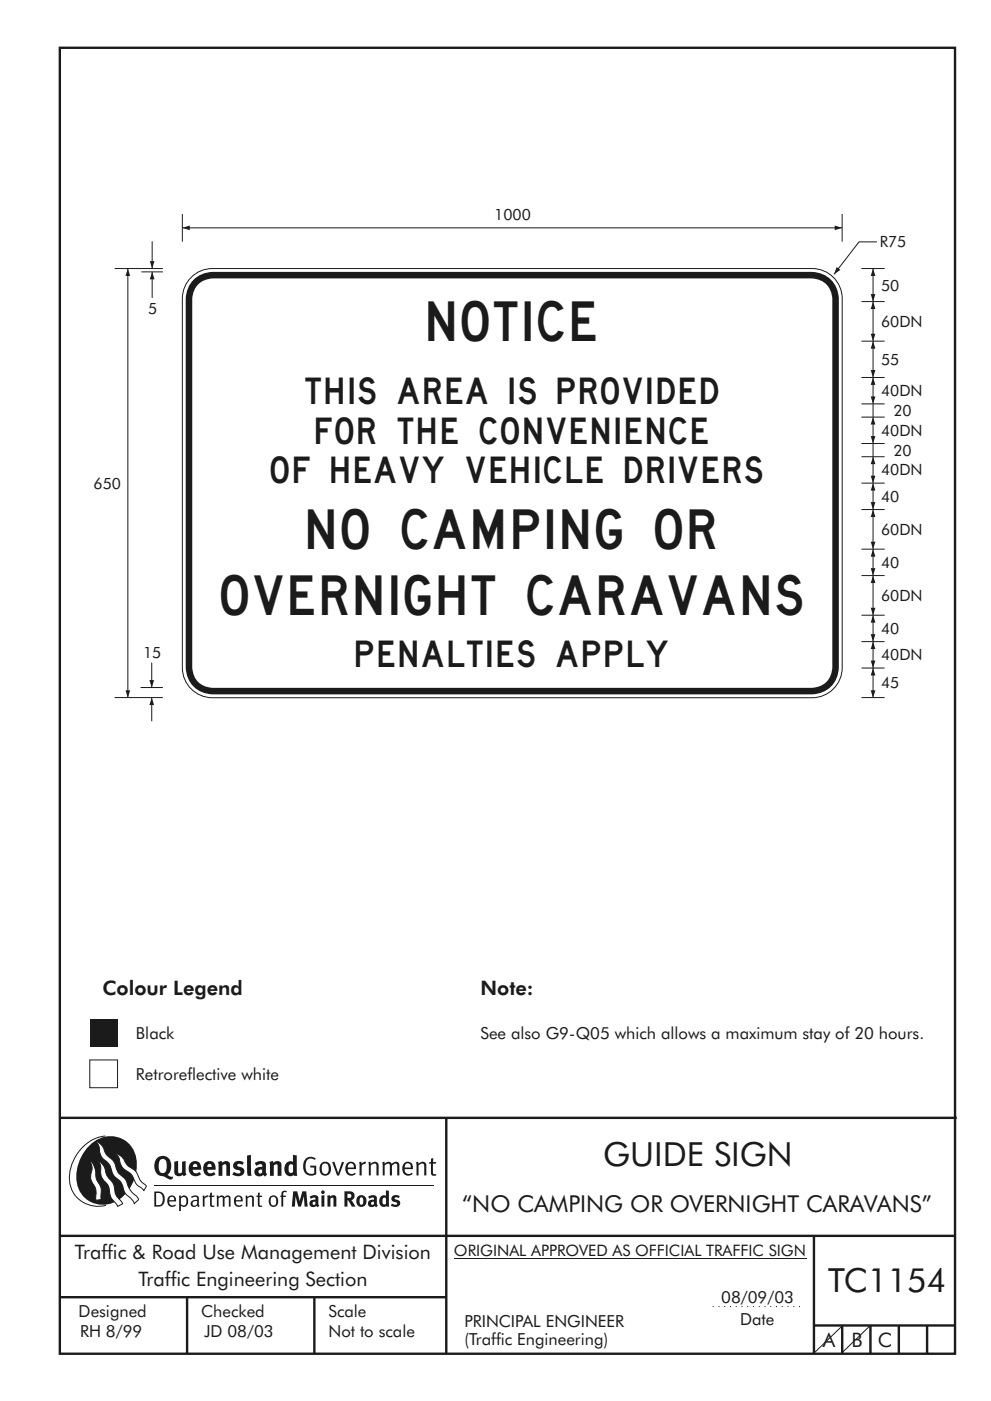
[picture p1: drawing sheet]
<svg xmlns="http://www.w3.org/2000/svg" width="210mm" height="297mm" viewBox="0 0 210 297" stroke-linecap="round" stroke-linejoin="round" font-family="sans-serif">
<g fill="none" stroke="#1f1a17" stroke-width=".51">
<path d="M12.7 10.1h189.9v276.9h-189.9zM12.7 237h190.3M94.7 236.9v50.1M12.7 262h190M12.7 275h82M39.7 275v12M66.7 275v12M172.7 262v25M172.7 281h30M178.7 281v6M184.7 281v6M190.7 281v6"/>
<path d="M196.7 281v6"/>
</g>
<path d="M151.2 277h18.8" fill="none" stroke="#1f1a17" stroke-width=".21" stroke-dasharray=".2 1" stroke-linecap="butt"/>
<path d="M19 216.2h5.9v5.9h-5.9z" fill="#1f1a17"/>
<path d="M19 224.7h5.9v5.9h-5.9z" fill-rule="evenodd" fill="#fff" stroke="#1f1a17" stroke-width=".21"/>
<path d="M96.3 266.7h74.7" fill="none" stroke="#1f1a17" stroke-width=".21"/>
<g fill="#1f1a17">
<path d="M64.9 245.6a1.61 1.61 0 0 1 2.1 .1l-.2 .2a1.17 1.17 0 0 0-1.4-.1 1.17 1.17 0 0 0-.6 1.2 1.42 1.42 0 0 0 1.2 1.9l.7-.2v-1.2h-.8l-.1-.4h1.3v1.9a1.82 1.82 0 0 1-2.2-.1 1.82 1.82 0 0 1-.6-2.1l.2-.7z" fill-rule="evenodd"/>
<path d="M68.2 246.6a1.77 1.77 0 0 0 .4 2.6 1.39 1.39 0 0 0 1.4-.5 1.39 1.39 0 0 0 .2-1.5 1.19 1.19 0 0 0-2-.6zM68.5 246.8a.83 .83 0 0 1 1 .1 .83 .83 0 0 1 .2 1 .75 .75 0 0 1-.6 1 .75 .75 0 0 1-.8-.8v-.9z" fill-rule="evenodd"/>
<path d="M70.5 246.4l.4-.1 .8 2.4 .8-2.3h.5l-1.1 2.8h-.4z" fill-rule="evenodd"/>
<path d="M73.6 246.7a1.74 1.74 0 0 0 .5 2.5h.9l.5-.3-.2-.3a.89 .89 0 0 1-1.1 .2 .89 .89 0 0 1-.4-.9h1.7a1.15 1.15 0 0 0-.4-1.4 1.15 1.15 0 0 0-1.5 .2zM74 246.9a.67 .67 0 0 1 .8-.1 .67 .67 0 0 1 .3 .7h-1.3z" fill-rule="evenodd"/>
<path d="M76.2 246.4l.4-.1 .1 .5 .5-.4 .5-.1-.2 .5a.61 .61 0 0 0-.8 .6v1.8h-.4z" fill-rule="evenodd"/>
<path d="M78.1 246.4l.5-.1 .1 .5a.89 .89 0 0 1 .9-.5 .89 .89 0 0 1 .7 .8v2.1h-.4v-2.1l-.1-.3-.3-.1-.8 .4v2.1h-.4z" fill-rule="evenodd"/>
<path d="M81.1 246.4l.4-.1 .1 .4a.83 .83 0 0 1 .8-.4 .83 .83 0 0 1 .7 .5 .86 .86 0 0 1 .9-.5 .86 .86 0 0 1 .7 .8v2.1h-.4l-.1-2.3a.5 .5 0 0 0-.8 0l-.2 .2v2.1h-.5v-2.2l-.4-.3-.7 .4v2.1h-.4z" fill-rule="evenodd"/>
<path d="M85.7 246.7a1.74 1.74 0 0 0 .5 2.5h.9l.5-.3-.2-.3a.89 .89 0 0 1-1.1 .2 .89 .89 0 0 1-.4-.9h1.7a1.15 1.15 0 0 0-.5-1.4 1.15 1.15 0 0 0-1.4 .2zM86 246.9a.67 .67 0 0 1 .9-.1 .67 .67 0 0 1 .3 .7h-1.3z" fill-rule="evenodd"/>
<path d="M88.3 246.4l.4-.1 .1 .5a.89 .89 0 0 1 .9-.5 .89 .89 0 0 1 .7 .8v2.1h-.4v-2.1l-.1-.3-.3-.1-.8 .4v2.1h-.4z" fill-rule="evenodd"/>
<path d="M91.5 245.7l.4-.2v.9h.7l-.2 .3h-.5v2.1l.1 .1h.5l.1 .3a.71 .71 0 0 1-1.2-.5v-2h-.3v-.3h.3z" fill-rule="evenodd"/>
<path d="M37 246.3l.8-.2v2a.46 .46 0 0 0 .2 .7 .46 .46 0 0 0 .6-.3v-2.2l.8-.1v2.3l.2 .6-.6 .3-.2-.3a1.03 1.03 0 0 1-1.2 .2 1.03 1.03 0 0 1-.6-1z" fill-rule="evenodd"/>
<path d="M40.4 246.6a1.64 1.64 0 0 0 0 2.3 1.64 1.64 0 0 0 2.3 .1l-.4-.5a.78 .78 0 0 1-.9 .3 .78 .78 0 0 1-.5-.8h1.8a1.37 1.37 0 0 0-.6-1.6 1.37 1.37 0 0 0-1.7 .2zM41 246.9a.48 .48 0 0 1 .7-.1 .48 .48 0 0 1 .2 .6h-1z" fill-rule="evenodd"/>
<path d="M43.5 246.6a1.65 1.65 0 0 0-.2 2 1.65 1.65 0 0 0 1.9 .7l.5-.3-.3-.5a.78 .78 0 0 1-.9 .3 .78 .78 0 0 1-.5-.8h1.8a1.37 1.37 0 0 0-.6-1.6 1.37 1.37 0 0 0-1.7 .2zM44.1 246.9a.48 .48 0 0 1 .6-.1 .48 .48 0 0 1 .2 .6h-.9z" fill-rule="evenodd"/>
<path d="M46.3 246.4l.7-.3 .1 .4a.95 .95 0 0 1 1-.3 .95 .95 0 0 1 .7 .9v2.2h-.8v-2.3l-.3-.2-.5 .3v2.2h-.8z" fill-rule="evenodd"/>
<path d="M49.7 246.5a1.73 1.73 0 0 1 2-.1l-.2 .6-.6-.2a.42 .42 0 0 0-.6 .3l.2 .2a1.23 1.23 0 0 1 1.4 1 1.47 1.47 0 0 1-2.3 .9l-.3-.1 .3-.6 .7 .3a.47 .47 0 0 0 .7-.3 .87 .87 0 0 0-1-.6l-.4-.2-.1-.4z" fill-rule="evenodd"/>
<path d="M54.1 246.6l.3 .6 .3-.2a.62 .62 0 0 1 .9 0v.4a1.21 1.21 0 0 0-1.3 .3 1.21 1.21 0 0 0-.2 1.4 1.19 1.19 0 0 0 1.7 0l.5 .3 .4-.4-.3-.4v-1.3a.96 .96 0 0 0-1.3-1.1zM55 248.1l.6-.1v.6a.43 .43 0 0 1-.6 .1 .43 .43 0 0 1 0-.6z" fill-rule="evenodd"/>
<path d="M57.2 246.4l.7-.3 .1 .4a.95 .95 0 0 1 1-.3 .95 .95 0 0 1 .7 .9v2.2h-.8v-2.3l-.3-.2-.5 .3v2.2h-.8z" fill-rule="evenodd"/>
<path d="M62.2 244.8v1.6a1.29 1.29 0 0 0-1.4 .1 1.29 1.29 0 0 0-.5 1.3 1.24 1.24 0 0 0 .5 1.4 1.24 1.24 0 0 0 1.5-.1l.1 .2h.7l-.1-4.3zM61.5 246.9h.4l.3 .1v1.5l-.3 .2a.48 .48 0 0 1-.6-.5 1.52 1.52 0 0 1 .2-1.3z" fill-rule="evenodd"/>
<path d="M52.4 245l.8-.2 .2 4.5h-.8l-.1-.2z" fill-rule="evenodd"/>
</g>
<path d="M22.4 240.9a9 9 0 0 0-7.4 10.8 6.2 6.2 0 0 0 7.5 3.9M32.7 251.4h59.4" fill="none" stroke="#1f1a17" stroke-width=".21"/>
<path d="M19.1 242.7a5.7 5.7 0 0 1 6.5-1.4 5.7 5.7 0 0 1 3.4 5.7 8.6 8.6 0 0 1-6.2 8.4 5.7 5.7 0 0 1-6.5-7.1 9.9 9.9 0 0 1 2.8-5.6z" fill-rule="evenodd" fill="#1f1a17"/>
<path d="M24.4 244.6a3.1 3.1 0 0 1 2.3 2.1l.8 .8a3.2 3.2 0 0 1 2 2.3l.4 .7 1.2 1-.6 .9-.2-.3a3.5 3.5 0 0 1-1.9-2 3.8 3.8 0 0 0-2.1-2.2 3.5 3.5 0 0 1-1-2.3zM20.4 242a3.4 3.4 0 0 1 1.9 2.4l.7 .9a3.3 3.3 0 0 1 1.7 2.5 4.4 4.4 0 0 0 1.7 2l.3 .3a6.1 6.1 0 0 0 2.5 3.7l.2 .5-.9 .9a6.1 6.1 0 0 0-1.9-2.2l-.4-.7a3.6 3.6 0 0 0-1.9-2.8l-.6-1.1a3.6 3.6 0 0 0-1.9-2.8 3.7 3.7 0 0 1-.8-2.4zM21 246.2a3.4 3.4 0 0 1 1.5 2.7l.6 .9a3.8 3.8 0 0 1 1.4 3.1l.3 .8 1.2 1.5-1 .6-.5-.8a3.2 3.2 0 0 1-1.3-2.8 4.3 4.3 0 0 0-1.4-2.2 4.7 4.7 0 0 1-.5-2.9zM19.2 246.1a5.1 5.1 0 0 1 1.2 3.7l.3 .7a3.1 3.1 0 0 1 .7 3l.1 .8-1.1 .2-.1-.8a3.5 3.5 0 0 0-.9-3.2 3.6 3.6 0 0 1 .1-2.6z" fill-rule="evenodd" fill="#fff" stroke="#1f1a17" stroke-width=".21"/>
<g fill="#1f1a17">
<path d="M33.4 245.5a2.51 2.51 0 0 0 .4 3.7l.8 .2a2.78 2.78 0 0 0 2 .6l.2-.5h-.6l-.7-.4a2.56 2.56 0 0 0 0-3.8 1.83 1.83 0 0 0-2.1 .2zM34 245.9a.87 .87 0 0 1 1 0 .87 .87 0 0 1 .4 .9v.4a1.17 1.17 0 0 1-.9 1.5h-.3a2.38 2.38 0 0 1-.2-2.8z" fill-rule="evenodd"/>
<path d="M33.1 252.9v2.6a1.12 1.12 0 0 0 1.2-.3 1.12 1.12 0 0 0 .2-1.1l-.1-.6-.3-.4zM32.7 252.6h1.1a1.67 1.67 0 0 1 1.2 1.7 1.67 1.67 0 0 1-1.3 1.5h-1zM36.1 253.9l-.2 .6h1.1a.55 .55 0 0 0-.3-.7 .55 .55 0 0 0-.6 .1zM35.8 253.8a.95 .95 0 0 1 1.2-.2 .95 .95 0 0 1 .4 1.1h-1.5a.72 .72 0 0 0 .4 .8 .72 .72 0 0 0 .9-.1l.1 .2a1.15 1.15 0 0 1-1.5 0 1.15 1.15 0 0 1-.2-1.5zM38.4 254.1v1.2a.7 .7 0 0 0 .9 .1 .7 .7 0 0 0 .2-.9 .61 .61 0 0 0-.4-.7 .61 .61 0 0 0-.7 .3zM38 253.5l.3-.1 .1 .4a.95 .95 0 0 1 1.2-.1 .95 .95 0 0 1 .3 1.1 .92 .92 0 0 1-.5 1 .92 .92 0 0 1-1-.2v1.1l-.4 .1zM40.9 254.9a.5 .5 0 0 0 .2 .7 .5 .5 0 0 0 .7-.3v-.7zM40.5 253.8a1 1 0 0 1 1.7 .2v1.4l.2 .3-.2 .2-.3-.3a.78 .78 0 0 1-1.4-.1 .78 .78 0 0 1 .8-1.1h.5a.58 .58 0 0 0-.3-.7 .58 .58 0 0 0-.7 .3zM43 253.5l.3-.1 .1 .4 .3-.3h.5l-.2 .3a.52 .52 0 0 0-.6 .6v1.4h-.4zM44.6 252.9l.4-.1-.1 .7h.6l-.1 .3h-.5v1.5a.35 .35 0 0 0 .6 .3v.2a.57 .57 0 0 1-.6 .1 .57 .57 0 0 1-.3-.5v-1.6h-.3v-.3h.3zM45.9 253.5l.4-.1 .1 .4 .2-.2a.64 .64 0 0 1 1 .2 .7 .7 0 0 1 .8-.4 .7 .7 0 0 1 .5 .7v1.7h-.4v-1.7l-.2-.3-.7 .3v1.7h-.3v-1.6a.38 .38 0 0 0-.3-.5 .38 .38 0 0 0-.5 .3l-.1 .1v1.7h-.4zM50.2 253.9l-.2 .6h1.1a.55 .55 0 0 0-.2-.7 .55 .55 0 0 0-.7 .1zM49.9 253.8a.95 .95 0 0 1 1.2-.2 .95 .95 0 0 1 .4 1.1h-1.5a.72 .72 0 0 0 .4 .8 .72 .72 0 0 0 .9-.1l.1 .2a1.15 1.15 0 0 1-1.5 0 1.15 1.15 0 0 1-.2-1.5zM52.1 253.5l.3-.1 .1 .4a.72 .72 0 0 1 .8-.4 .72 .72 0 0 1 .6 .7v1.7h-.4v-1.5a.45 .45 0 0 0-.3-.6 .45 .45 0 0 0-.5 .3l-.2 .1v1.7h-.3zM54.7 252.9l.4-.1v.7h.6l-.1 .3h-.5v1.5a.35 .35 0 0 0 .5 .3v.2a.57 .57 0 0 1-.6 .1 .57 .57 0 0 1-.3-.5v-1.6h-.3v-.3h.3zM57.6 253.9l-.2 .7a.65 .65 0 0 0 .3 .9 .65 .65 0 0 0 .8-.3l.1-.1a.93 .93 0 0 0-.7-1.4zM57.3 253.8a1.12 1.12 0 0 1 1.4 0 1.12 1.12 0 0 1 .2 1.4 1.01 1.01 0 0 1-1.2 .7 1.01 1.01 0 0 1-.7-1.2zM59.9 252.6l.5-.2 .5 .2-.2 .2-.3-.1-.3 .2v.6h.6l-.1 .3h-.5v2h-.4v-2h-.2v-.3h.2zM62.2 252.6l-.3 3.2h.7l.1-2.2 .6 2.2h.5l.7-2.2 .1 2.2h.7l-.3-3.2h-.9l-.5 2.1-.5-2.1zM65.7 253.7l.3 .5a.51 .51 0 0 1 .5-.3 .51 .51 0 0 1 .4 .4v.1a.88 .88 0 0 0-1.1 .3 .88 .88 0 0 0 .2 1.1 .9 .9 0 0 0 1.1-.1l.3 .3 .4-.4-.3-.3v-1.1a.87 .87 0 0 0-.4-.8 .87 .87 0 0 0-1 .1zM66.4 254.9l.5-.1v.5l-.1 .1h-.3l-.2-.1zM68.2 253.5v2.3h.6v-2.4zM68.1 252.8a.4 .4 0 0 0 .8 0 .4 .4 0 0 0-.8 0zM69.4 253.5l.1 2.3h.6v-1.7a.33 .33 0 0 1 .4-.2 .33 .33 0 0 1 .2 .4v1.5h.7v-1.7a.75 .75 0 0 0-.6-.7 .75 .75 0 0 0-.8 .3v-.3zM73.1 252.6v3.2h.6v-1.3l.3 .2 .7 1.1h.7l-.9-1.4a.94 .94 0 0 0 .7-1 .94 .94 0 0 0-.9-.8zM73.7 253.1a.51 .51 0 0 1 .7 .1 .51 .51 0 0 1-.1 .8h-.6zM75.9 253.7a1.19 1.19 0 0 0-.1 1.8 1.19 1.19 0 0 0 1.7-.1 1.19 1.19 0 0 0 0-1.6 1.19 1.19 0 0 0-1.6-.1zM76.5 253.9h.2a.99 .99 0 0 1 0 1.5 1.06 1.06 0 0 1-.2-1.5zM78.1 253.7l.3 .5a.51 .51 0 0 1 .5-.3 .51 .51 0 0 1 .4 .4v.1a.88 .88 0 0 0-1.1 .3 .88 .88 0 0 0 .2 1.1 .9 .9 0 0 0 1.1-.1l.3 .3 .4-.4-.2-.3v-1.1a.87 .87 0 0 0-.5-.8 .87 .87 0 0 0-1 .1zM78.9 254.9l.4-.1v.5l-.1 .1h-.3l-.2-.1zM81.9 252.4v1.2a1.2 1.2 0 0 0-1.4 .5 1.2 1.2 0 0 0 .2 1.5l.5 .3 .8-.2v.1h.6l-.1-3.3zM81.4 254l.5 .1-.1 1.2a.46 .46 0 0 1-.5 0 .46 .46 0 0 1-.2-.6zM83.3 253.6a.79 .79 0 0 0-.2 1 .79 .79 0 0 0 1 .3 .33 .33 0 0 1 0 .5 .33 .33 0 0 1-.5 0l-.5-.2-.2 .4a1.15 1.15 0 0 0 1.2 .3 1.15 1.15 0 0 0 .8-1 1.49 1.49 0 0 0-1.2-.7 .4 .4 0 0 1 .3-.4 .4 .4 0 0 1 .4 .1l.2 .1 .2-.4a1.47 1.47 0 0 0-1.5 0z" fill-rule="evenodd"/>
</g>
<path d="M178.7 281.1l-5.9 5.7M184.6 281.1l-6 5.7" fill="none" stroke="#1f1a17" stroke-width=".21"/>
<path d="M40.6 58.8a6.4 6.4 0 0 1 4.5-1.9h127.2a6.4 6.4 0 0 1 6.4 6.4v78.3a6.4 6.4 0 0 1-6.4 6.3h-127.2a6.4 6.4 0 0 1-6.4-6.3v-78.3a6.3 6.3 0 0 1 1.9-4.5z" fill-rule="evenodd" fill="#fff" stroke="#1f1a17" stroke-width=".21"/>
<path d="M41.1 59.3a5.9 5.9 0 0 1 4-1.7h127.2a5.7 5.7 0 0 1 5.7 5.7v78.2a5.7 5.7 0 0 1-5.7 5.7h-127.2a5.7 5.7 0 0 1-5.7-5.7v-78.2a6.1 6.1 0 0 1 1.7-4z" fill-rule="evenodd" fill="#1f1a17"/>
<path d="M42.3 60.1a4.8 4.8 0 0 1 2.8-1.1h127.2a4.3 4.3 0 0 1 4.3 4.4v78.1a4.3 4.3 0 0 1-4.3 4.3h-127.2a4.3 4.3 0 0 1-4.3-4.3v-78.1a4.6 4.6 0 0 1 1.5-3.3z" fill-rule="evenodd" fill="#fff"/>
<path d="M38.7 48.3h140" fill="none" stroke="#1f1a17" stroke-width=".21"/>
<g fill="#1f1a17">
<path d="M38.7 48.3l1.6-.5v1z" fill-rule="evenodd"/>
<path d="M177.1 47.8l1.6 .5-1.6 .5z" fill-rule="evenodd"/>
</g>
<path d="M185.2 56.9v7" fill="none" stroke="#1f1a17" stroke-width=".21"/>
<g fill="#1f1a17">
<path d="M185.2 56.9l.5 1.6h-1z" fill-rule="evenodd"/>
<path d="M184.7 62.4h1l-.5 1.5z" fill-rule="evenodd"/>
</g>
<path d="M185.2 63.9v8.4" fill="none" stroke="#1f1a17" stroke-width=".21"/>
<g fill="#1f1a17">
<path d="M185.2 63.9l.5 1.6h-1z" fill-rule="evenodd"/>
<path d="M184.7 70.8h1l-.5 1.5z" fill-rule="evenodd"/>
</g>
<path d="M185.2 141.6v6.3" fill="none" stroke="#1f1a17" stroke-width=".21"/>
<g fill="#1f1a17">
<path d="M185.2 141.6l.5 1.6h-1z" fill-rule="evenodd"/>
<path d="M184.7 146.4h1l-.5 1.5z" fill-rule="evenodd"/>
</g>
<path d="M185.2 116.4v5.6" fill="none" stroke="#1f1a17" stroke-width=".21"/>
<g fill="#1f1a17">
<path d="M184.7 120.5h1l-.5 1.5z" fill-rule="evenodd"/>
<path d="M185.2 116.4l.5 1.6h-1z" fill-rule="evenodd"/>
</g>
<path d="M185.2 122v8.4" fill="none" stroke="#1f1a17" stroke-width=".21"/>
<g fill="#1f1a17">
<path d="M184.7 128.9h1l-.5 1.5z" fill-rule="evenodd"/>
<path d="M185.2 122l.5 1.6h-1z" fill-rule="evenodd"/>
</g>
<path d="M38.7 45.4v5.8M178.7 45.4v5.8M182.8 56.9h4.9M182.8 63.9h4.9M182.8 72.3h4.9M185.2 94v2.8M182.8 116.4h4.9M182.8 122h4.9M182.8 130.4h4.9M185.2 136v5.6M182.8 147.9h4.9M182.8 141.6h4.9" fill="none" stroke="#1f1a17" stroke-width=".21"/>
<g fill="#1f1a17">
<path d="M185.2 136l.5 1.6h-1z" fill-rule="evenodd"/>
<path d="M184.7 140.1h1l-.5 1.5z" fill-rule="evenodd"/>
</g>
<path d="M182.8 136h4.9M185.2 130.4v5.6" fill="none" stroke="#1f1a17" stroke-width=".21"/>
<g fill="#1f1a17">
<path d="M185.2 130.4l.5 1.6h-1z" fill-rule="evenodd"/>
<path d="M184.7 134.5h1l-.5 1.5z" fill-rule="evenodd"/>
</g>
<path d="M185.2 102.4v5.6" fill="none" stroke="#1f1a17" stroke-width=".21"/>
<g fill="#1f1a17">
<path d="M184.7 106.5h1l-.5 1.5z" fill-rule="evenodd"/>
<path d="M185.2 102.4l.5 1.6h-1z" fill-rule="evenodd"/>
</g>
<path d="M185.2 108v8.4" fill="none" stroke="#1f1a17" stroke-width=".21"/>
<g fill="#1f1a17">
<path d="M184.7 114.9h1l-.5 1.5z" fill-rule="evenodd"/>
<path d="M185.2 108l.5 1.6h-1z" fill-rule="evenodd"/>
</g>
<path d="M185.2 96.8v5.6M182.8 102.4h4.9M182.8 108h4.9" fill="none" stroke="#1f1a17" stroke-width=".21"/>
<g fill="#1f1a17">
<path d="M185.2 96.8l.5 1.6h-1z" fill-rule="evenodd"/>
<path d="M184.7 100.9h1l-.5 1.5z" fill-rule="evenodd"/>
</g>
<path d="M182.8 96.8h4.9M182.8 94h4.9M185.2 85.6v8.4" fill="none" stroke="#1f1a17" stroke-width=".21"/>
<g fill="#1f1a17">
<path d="M185.2 88.4l.5 1.6h-1z" fill-rule="evenodd"/>
<path d="M184.7 92.5h1l-.5 1.5z" fill-rule="evenodd"/>
</g>
<path d="M182.8 88.4h4.9M182.8 85.6h4.9M185.2 80v5.6" fill="none" stroke="#1f1a17" stroke-width=".21"/>
<g fill="#1f1a17">
<path d="M185.2 80l.5 1.6h-1z" fill-rule="evenodd"/>
<path d="M184.7 84.1h1l-.5 1.5z" fill-rule="evenodd"/>
</g>
<path d="M185.2 72.3v7.7M182.8 80h4.9" fill="none" stroke="#1f1a17" stroke-width=".21"/>
<g fill="#1f1a17">
<path d="M185.2 72.3l.5 1.6h-1z" fill-rule="evenodd"/>
<path d="M184.7 78.5h1l-.5 1.5z" fill-rule="evenodd"/>
</g>
<path d="M186.1 51.3h-3.8l-5.4 6.9" fill="none" stroke="#1f1a17" stroke-width=".21"/>
<path d="M177.5 56.6l.8 .6-1.4 1z" fill-rule="evenodd" fill="#1f1a17"/>
<path d="M27.1 56.9v91" fill="none" stroke="#1f1a17" stroke-width=".21"/>
<g fill="#1f1a17">
<path d="M26.6 146.4h1l-.5 1.5z" fill-rule="evenodd"/>
<path d="M27.1 56.9l.5 1.6h-1z" fill-rule="evenodd"/>
</g>
<path d="M24.3 56.9h10.3M30 57.6h4.6M24.3 147.9h10.3M29.8 145.8h4.8M32.2 140.5v5.3" fill="none" stroke="#1f1a17" stroke-width=".21"/>
<path d="M31.7 144.2h1l-.5 1.6z" fill-rule="evenodd" fill="#1f1a17"/>
<path d="M32.3 57.6v5.6" fill="none" stroke="#1f1a17" stroke-width=".21"/>
<path d="M32.3 57.6l.5 1.6h-1z" fill-rule="evenodd" fill="#1f1a17"/>
<path d="M32.2 147.9v5" fill="none" stroke="#1f1a17" stroke-width=".21"/>
<path d="M32.2 147.9l.5 1.6h-1z" fill-rule="evenodd" fill="#1f1a17"/>
<path d="M32.3 51.1v5.8" fill="none" stroke="#1f1a17" stroke-width=".21"/>
<path d="M31.8 55.4h1l-.5 1.5z" fill-rule="evenodd" fill="#1f1a17"/>
<g font-size="8.4" fill="#1f1a17">
<text x="90.9" y="72.3">NOTICE</text>
<text x="65.4" y="116.4">NO CAMPING OR</text>
<text x="47" y="130.4">OVERNIGHT CARAVANS</text>
</g>
<g font-size="7.1" fill="#1f1a17">
<text x="128" y="247.3">GUIDE SIGN</text>
<text x="175.7" y="274">TC1154</text>
</g>
<g font-size="5.6" fill="#1f1a17">
<text x="64.8" y="85.6">THIS AREA IS PROVIDED</text>
<text x="67.1" y="94">FOR THE CONVENIENCE</text>
<text x="57.5" y="102.4">OF HEAVY VEHICLE DRIVERS</text>
<text x="75.6" y="141.5">PENALTIES APPLY</text>
</g>
<text font-size="4.9" fill="#1f1a17" x="98.1" y="257">“NO CAMPING OR OVERNIGHT CARAVANS”</text>
<g font-size="4.2" fill="#1f1a17">
<text x="21.7" y="211">Colour Legend</text>
<text x="102" y="211">Note:</text>
<text x="15.9" y="267">Traffic &amp; Road Use Management Division</text>
<text x="29.4" y="272.6">Traffic Engineering Section</text>
<text x="174.6" y="285.6">A</text>
<text x="180.6" y="285.6">B</text>
<text x="186.2" y="285.6">C</text>
</g>
<g font-size="3.5" fill="#1f1a17">
<text x="28.9" y="220.3">Black</text>
<text x="102" y="220.4">See also G9-Q05 which allows a maximum stay of 20 hours.</text>
<text x="28.9" y="228.9">Retroreflective white</text>
<text x="16.7" y="279.3">Designed</text>
<text x="42.7" y="279.3">Checked</text>
<text x="69.7" y="279.3">Scale</text>
<text x="98.5" y="281.4">PRINCIPAL ENGINEER</text>
<text x="153" y="276.3">08/09/03</text>
<text x="157" y="281">Date</text>
<text x="17" y="283.5">RH 8/99</text>
<text x="43.3" y="283.5">JD 08/03</text>
<text x="69.7" y="283.6">Not to scale</text>
<text x="98.5" y="285.1">(Traffic Engineering)</text>
</g>
<text font-size="3.4" fill="#1f1a17" x="96.3" y="266.3">ORIGINAL APPROVED AS OFFICIAL TRAFFIC SIGN</text>
<g font-size="3.3" fill="#1f1a17">
<text x="104.9" y="46.7">1000</text>
<text x="186.7" y="52.3">R75</text>
<text x="186.9" y="61.6">50</text>
<text x="31.4" y="66.5">5</text>
<text x="186.9" y="69.3">60DN</text>
<text x="186.9" y="77.3">55</text>
<text x="186.9" y="84">40DN</text>
<text x="189.6" y="88.2">20</text>
<text x="186.9" y="92.4">40DN</text>
<text x="186.9" y="100.8">40DN</text>
<text x="189.6" y="96.6">20</text>
<text x="19.9" y="103.6">650</text>
<text x="186.9" y="106.4">40</text>
<text x="186.9" y="113.4">60DN</text>
<text x="186.9" y="120.4">40</text>
<text x="186.9" y="127.4">60DN</text>
<text x="186.9" y="134.4">40</text>
<text x="30.4" y="139.6">15</text>
<text x="186.9" y="140">40DN</text>
<text x="186.9" y="145.9">45</text>
</g>
</svg>
